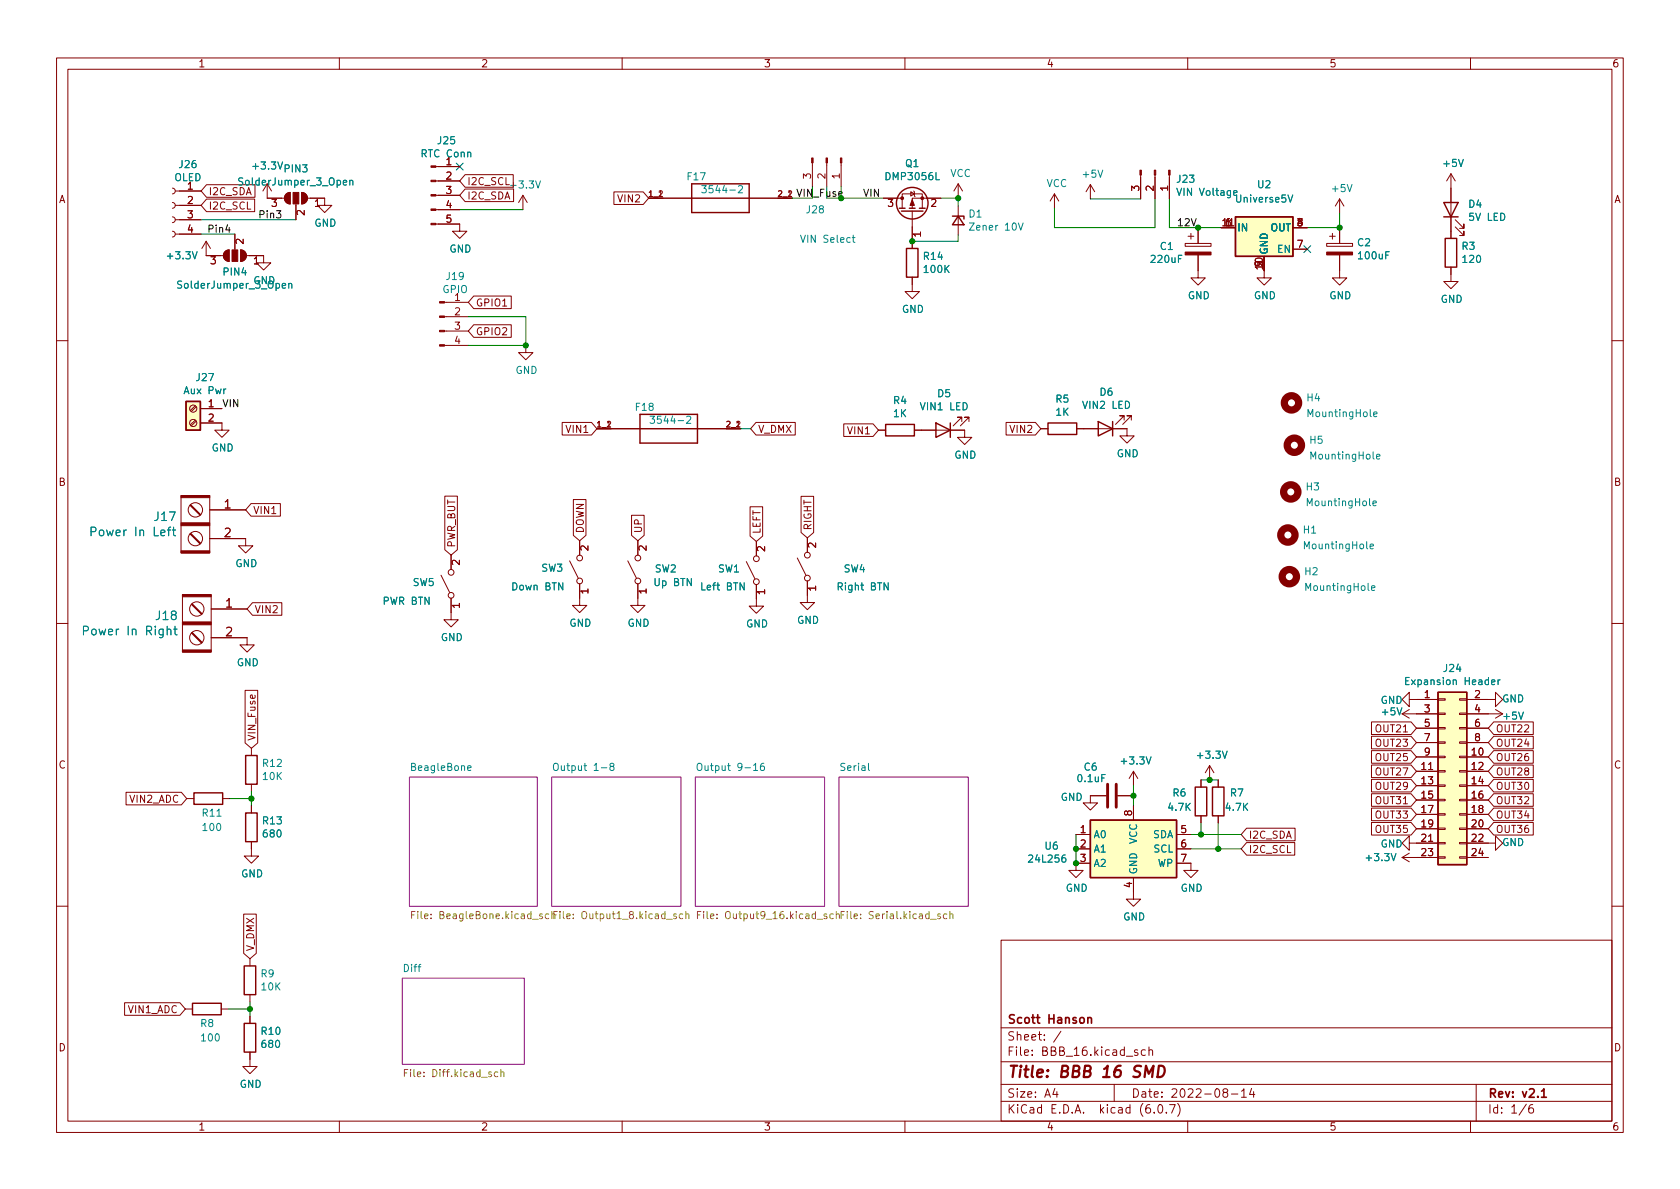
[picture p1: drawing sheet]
<svg xmlns="http://www.w3.org/2000/svg" width="297mm" height="210mm" viewBox="0 0 297 210" stroke-linecap="round" stroke-linejoin="round" font-family="sans-serif">
<g fill="none" stroke="#840000" stroke-width=".18">
<path d="M10 10.2h277v190.1h-277zM12 12.2h273v186.1h-273zM60 10.2v2M110 10.2v2M160 10.2v2M210 10.2v2M260 10.2v2M30.5 38.3l.3 .2 .2 .4-.2 .3-.3 .2M30.5 35.8l.3 .2 .2 .3-.2 .4-.3 .1M30.5 33.3l.3 .1 .2 .4-.2 .3-.3 .2M31 38.9h4.6M31 36.3h4.6"/>
<path d="M31 33.8h4.6M36.5 35.2h8.5v2.2h-8.5l-.9-1.1zM36.5 32.7h8.6v2.2h-8.6l-.9-1.1zM47.2 32.5v2.5h3.1M47.2 32.5l-.7 1.3M47.2 32.5l.8 1.3M50.6 34.3l.7-.3v2.1a1.02 1.02 0 0 1-.9-.7 1.02 1.02 0 0 1 .2-1.1zM52.3 36.1v2.8M53.3 34a1.02 1.02 0 0 1 1.1 1 1.02 1.02 0 0 1-1.1 1.1zM54.4 35h3v1.3h1.3l-1.3 1.3-1.3-1.3h1.3M77.1 39.6h4.2v1.3h1.2l-1.2 1.3-1.3-1.3h1.3M77.1 37.1h4.2"/>
<path d="M77.1 34.5h4.2M77.1 32h4.2M77.1 29.5h4.2M82.2 30.9h8.5v2.2h-8.5l-.9-1.1zM82.2 33.4h8.6v2.2h-8.6l-.9-1.1zM92.5 34.5l-.8 1.3M92.5 34.5v2.6M92.5 34.5l.7 1.3M108.5 33.9h5.2l1 1.1-1 1.2h-5.2zM114.7 35h2.5M137.5 35h2.6M143.6 28.8v4.2"/>
<path d="M146.2 28.8v4.2M148.7 28.8v4.2M156.2 35h3.3M159.5 36.8v-2.5h3.6v2.5M161 33.9l.7 .4-.7 .4zM161.3 37.3v6.6M161.5 33.8l.2 .1v.8l.1 .1M166.4 35h-5.1v1.8M169.4 32.5v2.5M169.4 36.4v5.1M169.4 32.5l-.7 1.3M169.4 32.5l.8 1.3"/>
<path d="M186.4 34.3l-.7 1.3M186.4 34.3v2.5M186.4 34.3l.8 1.3M192.8 32.6l-.8 1.3M192.8 32.6v2.6M192.8 32.6l.7 1.3M201.7 31v4.2M204.2 31v4.2M206.8 31v4.2M236.9 35.2v2.5M236.9 35.2l-.8 1.2M236.9 35.2l.7 1.2"/>
<path d="M256.5 30.7l-.7 1.3M256.5 30.7v11.5M256.5 30.7l.8 1.3M257.3 38.9l1.5 1.5v-.8v.8h-.7M30.5 40.9l.3 .1 .2 .4-.2 .4-.3 .1M31 41.4h4.6M36.4 42.7v2.5h3.1M36.4 42.7l-.7 1.2M36.4 42.7l.8 1.2M40.5 44.2a1.02 1.02 0 0 0-1 1 1.02 1.02 0 0 0 1 1M40.5 44.2v2M41.5 41.4v2.8"/>
<path d="M42.5 44.2a1.02 1.02 0 0 1 1.1 1 1.02 1.02 0 0 1-1.1 1zM43.6 45.2h3v1.3h1.3l-1.3 1.2-1.3-1.2h1.3M78.6 58.5h4.2M78.6 56h4.2M78.6 53.5h4.2M83.8 57.4h6.6v2.3h-6.6l-1-1.2zM83.8 52.3h6.6v2.3h-6.6l-1-1.1zM161.3 49v2.6h1.3l-1.3 1.2-1.3-1.2h1.3M209.5 43h4.6v.6h-4.6zM210.1 41.8h1M210.6 41.3v1M211.8 45.1v4h1.3l-1.3 1.3-1.2-1.3h1.2"/>
<path d="M211.8 40.3v2.7M215.9 40.3h2.5M223.5 47.9v1.2h1.3l-1.3 1.3-1.3-1.3h1.3M228.6 40.3h2.5M228.6 44.1h2.5M234.6 43h4.5v.6h-4.5zM235.1 41.8h1M235.6 41.3v1M236.9 45.1v4h1.2l-1.2 1.3-1.3-1.3h1.3M236.9 40.3v2.7M256.5 47.2v2.6h1.3l-1.3 1.2-1.2-1.2h1.2M257.3 40.1l1.5 1.6v-.8v.8h-.7"/>
<path d="M10 60.2h2M34.5 74.3l-.8 .8M34.5 71.7l-.8 .9M34.7 74.5l-.9 .8M34.7 71.9l-.9 .9M35.4 74.8h3.8v1.3h1.3l-1.3 1.2-1.2-1.2h1.2M35.4 72.3h3.8M78.6 61.1h4.2M93 61.1v1.3h1.2l-1.2 1.2-1.3-1.2h1.3M99.4 74.7h5.2l.9 1.1-.9 1.1h-5.2zM105.5 75.8h2.6M128.4 75.8h2.5"/>
<path d="M133.7 74.7h6.9v2.2h-6.9l-1-1.1zM149.2 75h5.2l.9 1.1-.9 1.1h-5.2zM155.3 76.1h1.3M161.7 76.1h8.9v1.2h1.2l-1.2 1.3-1.3-1.3h1.3M170.1 74.5v-.7h-.8h.8l-1.6 1.5M171.3 74.5v-.7h-.7h.7l-1.5 1.5M177.9 74.7h5.2l.9 1.1-.9 1.1h-5.2zM184 75.8h1.3M190.4 75.8h8.9v1.3h1.2l-1.2 1.3-1.3-1.3h1.3M198.8 74.3v-.8h-.8h.8l-1.6 1.6M200 74.3v-.8h-.7h.7l-1.5 1.6M285 60.2h2"/>
<path d="M32 87.6h5.1v10.2h-5.1zM37.1 95.2h6.3v1.3h1.3l-1.3 1.3-1.2-1.3h1.2M37.1 90.2h6.3M44.4 89.1h5.2v2.2h-5.2l-1-1.1zM78.6 87.7h2.3v9.5l-1.1 1-1.2-1zM79.8 98.2v2.5M100.7 99.2l1.5 3M101.4 88.3h2.2v6.4l-1.1 .9-1.1-.9zM102.5 95.6v2.6M111 99.2l1.5 3M111.7 91.1h2.2v3.6l-1.1 .9-1.1-.9zM112.8 95.6v2.6"/>
<path d="M132 99.3l1.5 3.1M132.6 89.6h2.2v5.2l-1.1 1-1.1-1zM133.7 95.8v2.5M141 98.7l1.5 3M141.6 87.8h2.3v6.4l-1.2 .9-1.1-.9zM142.7 95.1v2.6M10 110.2h2M32.3 105.2h5v10.1h-5zM37.3 112.8h6.4v1.2h1.3l-1.3 1.3-1.3-1.3h1.3M37.3 107.7h6.4M44.6 106.6h5.2v2.2h-5.2l-.9-1.1zM78 101.7l1.5 3.1"/>
<path d="M79.8 105.8v3.8h1.2l-1.2 1.3-1.3-1.3h1.3M102.5 103.2v3.9h1.3l-1.3 1.2-1.3-1.2h1.3M112.8 103.2v3.9h1.2l-1.2 1.2-1.3-1.2h1.3M133.7 103.4v3.8h1.3l-1.3 1.3-1.2-1.3h1.2M142.7 102.7v3.8h1.3l-1.3 1.3-1.2-1.3h1.2M285 110.2h2M43.3 122.1h2.3v9.3l-1.2 .9-1.1-.9zM44.4 132.3v1.3M44.4 138.7v1.2M200.4 136.4l-.8 1.3M200.4 136.4v2.5M200.4 136.4l.8 1.3"/>
<path d="M212.3 137.9v1.3M213.9 135.4l-.8 1.2M213.9 135.4v2.5M213.9 135.4l.7 1.2M215.4 137.9v1.3M242.5 137.8h7l.9 1.1-.9 1.1h-7zM242.5 127.7h7l.9 1.1-.9 1.1h-7zM242.5 130.2h7l.9 1.1-.9 1.1h-7zM242.5 132.7h7l.9 1.2-.9 1.1h-7zM242.5 135.3h7l.9 1.1-.9 1.1h-7zM247.9 126.2h6.4M247.9 126.2l1.3 .8"/>
<path d="M249.2 123.7v-1.3l-1.3 1.3 1.3 1.3v-1.3h5.1M249.2 125.5l-1.3 .7M250.4 133.9h3.9M250.4 136.4h3.9M250.4 138.9h3.9M250.4 128.8h3.9M250.4 131.3h3.9M254.3 138.8h1.2v.3h-1.2zM254.3 136.3h1.2v.2h-1.2zM254.3 133.7h1.2v.3h-1.2zM254.3 131.2h1.2v.2h-1.2zM254.3 128.6h1.2v.3h-1.2z"/>
<path d="M254.3 126.1h1.2v.3h-1.2zM254.3 123.6h1.2v.2h-1.2zM258.1 138.8h1.2v.3h-1.2zM258.1 136.3h1.2v.2h-1.2zM258.1 133.7h1.2v.3h-1.2zM258.1 131.2h1.2v.2h-1.2zM258.1 128.6h1.2v.3h-1.2zM258.1 126.1h1.2v.3h-1.2zM258.1 123.6h1.2v.2h-1.2zM259.3 123.7h5.1v-1.3l1.3 1.3-1.3 1.3v-1.3M259.3 126.2h6.4M259.3 133.9h3.8"/>
<path d="M259.3 136.4h3.8M259.3 138.9h3.8M259.3 128.8h3.8M259.3 131.3h3.8M264.1 137.8h7v2.2h-7l-1-1.1zM264.1 132.7h7v2.3h-7l-1-1.1zM264.1 135.3h7v2.2h-7l-1-1.1zM264.1 130.2h7v2.2h-7l-1-1.1zM264.1 127.7h7v2.2h-7l-1-1.1zM264.4 125.5l1.3 .7M265.7 126.2l-1.3 .8M22.3 140.1h9.8l.9 1.1-.9 1.1h-9.8z"/>
<path d="M33 141.2h1.3M39.4 141.2h1.2M44.4 148.8v2.6h1.3l-1.3 1.2-1.2-1.2h1.2M44.4 142.5v1.3M190.2 147.6h2.6M190.2 150.1h2.6M192.8 152.6h-2.6v1.3h1.3l-1.3 1.3-1.2-1.3h1.2M195.6 140.7h-2.8v1.3h1.3l-1.3 1.3-1.3-1.3h1.3M197.6 140.7h2.8M200.4 155.2v3.8h1.3l-1.3 1.3-1.3-1.3h1.3M200.4 142.5v2.5M208 152.6h2.6v1.3h1.2l-1.2 1.3-1.3-1.3h1.3"/>
<path d="M208 147.6h2.6M208 150.1h2.6M212.3 144.3v1.2M215.4 144.3v1.2M220.4 146.5h8.6v2.2h-8.6l-.9-1.1zM220.4 149h8.5v2.2h-8.5l-.9-1.1zM242.5 140.4h7l.9 1.1-.9 1.1h-7zM242.5 142.9h7l.9 1.1-.9 1.1h-7zM242.5 145.4h7l.9 1.2-.9 1.1h-7zM247.9 151.6h6.4M247.9 151.6l1.3 .8M249.2 149.1v-1.3l-1.3 1.3 1.3 1.3v-1.3h5.1"/>
<path d="M249.2 150.9l-1.3 .7M250.4 141.5h3.9M250.4 144h3.9M250.4 146.6h3.9M254.3 151.5h1.2v.3h-1.2zM254.3 149h1.2v.2h-1.2zM254.3 146.4h1.2v.3h-1.2zM254.3 143.9h1.2v.2h-1.2zM254.3 141.3h1.2v.3h-1.2zM258.1 151.5h1.2v.3h-1.2zM258.1 149h1.2v.2h-1.2zM258.1 146.4h1.2v.3h-1.2z"/>
<path d="M258.1 143.9h1.2v.2h-1.2zM258.1 141.3h1.2v.3h-1.2zM259.3 149.1h5.1v-1.3l1.3 1.3-1.3 1.3v-1.3M259.3 141.5h3.8M259.3 144h3.8M259.3 146.6h3.8M259.3 151.6h3.8M264.1 140.4h7v2.2h-7l-1-1.1zM264.1 142.9h7v2.2h-7l-1-1.1zM264.1 145.4h7v2.3h-7l-1-1.1zM10 160.2h2M22 177.3h9.8l1 1.1-1 1.1h-9.8z"/>
<path d="M32.8 178.4h1.2M39.1 178.4h1.3M43.1 161.6h2.2v7l-1.1 .9-1.1-.9zM44.2 169.5v1.3M44.2 175.9v1.3M44.2 179.7v1.3M177 166.3h108v32h-108zM285 160.2h2M44.2 186v2.6h1.3l-1.3 1.3-1.3-1.3h1.3M60 198.3v2M110 198.3v2M160 198.3v2"/>
<path d="M177 194.8h108M177 191.8h108M177 187.8h108M177 181.8h108M186.5 192.5l-.4 1h1M186.9 193v1M187.6 182.4l-1.3 1.9M197 191.8v3M201.1 185.7l-.3-.1-.2 .2v.3l.5 .1v.4h-.5M202.5 185.7l-.4-.1-.3 .3v.4l.1 .3h.6M203.1 185.8l.3-.2 .3 .1 .1 .9M203.1 185.1v1.5"/>
<path d="M204.1 196.7v.1M204.9 195.4l.2-.1a.81 .81 0 0 1 .6 .7 .81 .81 0 0 1-.3 .8h-.2a.81 .81 0 0 1-.6-.6 .81 .81 0 0 1 .3-.8zM206.2 196.7v.1M206.8 195.3h1l-.7 1.5M208.2 195.1a1.72 1.72 0 0 1 0 2.3M210 198.3v2M216.5 193.2l-.3-.3 .1-.2 .2-.2 .4 .1 .2 .2-.1 .2-.6 .2-.2 .3 .1 .4 .2 .1h.4l.2-.3-.1-.4-.2-.1M217.7 193.5h1.2M219.5 193l.4-.5v1.5M219.5 194h.9M221.3 192.5l-.4 1h1M221.6 193v1"/>
<path d="M260 198.3v2M261 191.8v6.5M269.9 195.3l-1.3 1.9M271 195.3a.6 .6 0 0 0-.7 .7v.5l.1 .3h.5l.2-.1 .1-.5-.2-.2-.4-.1-.3 .3"/>
<circle cx="34.2" cy="72.3" r=".63"/>
<circle cx="34.2" cy="74.8" r=".63"/>
<circle cx="34.5" cy="90.2" r="1.27"/>
<circle cx="34.5" cy="95.2" r="1.27"/>
<circle cx="102.5" cy="98.7" r=".51"/>
<circle cx="112.8" cy="98.7" r=".51"/>
<circle cx="133.7" cy="98.8" r=".51"/>
<circle cx="142.7" cy="98.2" r=".51"/>
<circle cx="34.8" cy="112.8" r="1.27"/>
<circle cx="34.8" cy="107.7" r="1.27"/>
<circle cx="79.8" cy="101.2" r=".51"/>
<circle cx="79.8" cy="105.3" r=".51"/>
<circle cx="102.5" cy="102.7" r=".51"/>
<circle cx="112.8" cy="102.7" r=".51"/>
<circle cx="133.7" cy="102.9" r=".51"/>
<circle cx="142.7" cy="102.2" r=".51"/>
</g>
<path d="M192.3 179.9v1M192.3 180.1l.3-.2 .3 .1 .1 .9M272.6 193l.4-.5v1.5M272.6 194h.8" fill="none" stroke="#840000" stroke-width=".3"/>
<path d="M202.4 190.5l.2-2 .5 1.4 .9-1.4-.3 2M204.9 188.5h.5a1.08 1.08 0 0 1 .5 1 1.08 1.08 0 0 1-.8 1h-.4z" fill="none" stroke="#840000" stroke-width=".4"/>
<g fill="#fff" stroke="#fff" stroke-width=".18">
<path d="M71.1 173h21.6v15.2h-21.6z"/>
<path d="M97.5 137.4h22.9v22.9h-22.9z"/>
<path d="M72.4 137.4h22.6v22.9h-22.6z"/>
<path d="M122.9 137.4h22.9v22.9h-22.9z"/>
<path d="M148.3 137.4h22.9v22.9h-22.9z"/>
</g>
<path d="M72.4 137.4h22.6v22.9h-22.6zM97.5 137.4h22.9v22.9h-22.9zM122.9 137.4h22.9v22.9h-22.9zM148.3 137.4h22.9v22.9h-22.9zM71.1 173h21.6v15.2h-21.6z" fill="none" stroke="#840084" stroke-width=".18"/>
<g fill="none" stroke="#848400" stroke-width=".18">
<path d="M72.8 161.8h.4M73.4 161.2h-.6v1.2M97 161.7l-.3-.1-.3 .2 .1 .6h.5M97.6 161.7l.1-.1 .4 .1v.7M97.6 161.2v1.2M97.9 161.8h.4M98.5 161.2h-.6v1.2M120.7 161.7l-.3-.1-.3 .2 .1 .6h.5M121.3 161.7l.1-.1 .3 .1 .1 .7M121.3 161.2v1.2M123.3 161.8h.4M123.9 161.2h-.6v1.2"/>
<path d="M147.3 161.7l-.3-.1-.3 .2 .1 .6h.5M147.9 161.7l.2-.1 .3 .1v.7M147.9 161.2v1.2M148.7 161.8h.4M149.3 161.2h-.6v1.2M167.4 161.7l-.4-.1-.2 .2 .1 .6h.5M167.9 161.7l.2-.1 .3 .1 .1 .7M167.9 161.2v1.2M71.5 189.7h.4M72.1 189.1h-.6v1.3M88 189.6l-.4-.1-.2 .3 .1 .5h.5M88.6 189.7l.1-.2 .3 .1 .1 .8"/>
<path d="M88.6 189.1v1.3"/>
</g>
<g fill="none" stroke="#008484" stroke-width=".18">
<path d="M61.8 32l.2-.1h.3l.1 .8M61.8 31.9v.8M124.1 32.8h.8l-.5 .5 .4 .1v.6l-.2 .1-.5-.1M130.6 32.9l.4-.1 .3 .4-.8 .9h.8M180.1 39.4l.4 1.3 .4-1.3M218.1 34.1l.6-.1v-.2l-.4-.1-.2 .2 .1 .6h.5M227.7 34.5l.4 1.2 .5-1.2M51.1 50.2l.1-.1 .3 .1 .1 .8M51.1 50.1v.9M150.7 42h.5M150.9 41.6v1.1l.3 .2M39.9 68.8l-.3 .2"/>
<path d="M114.9 73.6h.8l-.4 .5 .4 .1v.5l-.2 .2-.6-.2M121.4 73.7l.5-.1 .2 .4-.7 .9h.7M242.9 73.3l.6-.2-.1-.2-.3-.1-.2 .2v.6h.5M16.1 94l.7-.1 .2-.2-.1-.3-.2-.2h-.6v1.5M29.6 93.7h.6M30.2 93.2l-.4 .2v1.3M30.5 93.7h.6M30.7 93.2v1.3l.4 .2M242.2 96.6l.6-.1v-.2l-.4-.1-.2 .2 .1 .6h.5M242.8 89l.6-.1-.1-.3h-.4l-.1 .2v.6h.5M243.4 80.8l.6-.2-.1-.2-.3-.1-.2 .2v.6h.5M14.8 111.5h.7l.1-.3v-.3l-.3-.2h-.5v1.6"/>
<path d="M29.6 111.4l.2-.2 .3 .1 .1 1M30.7 111.2h.6M30.9 110.7v1.3l.4 .3M157 103.1v1.2l-.7-1.2v1.2M242.5 104l.6-.1-.1-.3h-.3l-.2 .2 .1 .6h.4M249.1 119.8h-.6v1.3h.6M82.7 135.8l.6-.1-.1-.2-.3-.1-.2 .2 .1 .6h.4M98 135h.2a.43 .43 0 0 1 .5 .4v.4a.42 .42 0 0 1-.4 .5 .42 .42 0 0 1-.4-.5v-.4zM108.1 135.5l-.3-.2 .1-.2 .2-.1h.3l.2 .2-.1 .2-.5 .2-.2 .2v.2l.3 .2h.2l.3-.2v-.2l-.3-.3M123.4 135h.2a.43 .43 0 0 1 .5 .4v.4a.42 .42 0 0 1-.4 .5 .42 .42 0 0 1-.4-.5v-.4zM135.1 135h-.4a.85 .85 0 0 0 0 1.2l.4-.1 .1-.4-.3-.2h-.2l-.3 .2M248.5 120.4h.5"/>
<path d="M263.7 120.6l.6-.1v-.2l-.4-.1-.2 .2 .1 .6h.5M264.9 120.2v.9M265.2 120.2l-.3 .3"/>
</g>
<g fill="#840000" stroke="#840000" stroke-width=".18">
<path d="M234.6 44.6h4.5v.5h-4.5z"/>
<path d="M209.5 44.6h4.6v.5h-4.6z"/>
<path d="M201.5 30.1h.3v.9h-.3z"/>
<path d="M204.1 30.1h.2v.9h-.2z"/>
<path d="M206.6 30.1h.3v.9h-.3z"/>
<path d="M77.7 61h.9v.2h-.9z"/>
<path d="M77.7 58.4h.9v.3h-.9z"/>
<path d="M77.7 55.9h.9v.2h-.9z"/>
<path d="M77.7 53.3h.9v.3h-.9z"/>
<path d="M32.3 114.9h5v.4h-5z"/>
<path d="M32.3 110h5v.5h-5z"/>
<path d="M32.3 105.2h5v.3h-5z"/>
<path d="M33.8 111.9l.2-.1 1.8 1.8-.2 .1z"/>
<path d="M33.8 106.9l.2-.1 1.8 1.8-.2 .1z"/>
<path d="M32 97.4h5.1v.4h-5.1z"/>
<path d="M32 92.5h5.1v.5h-5.1z"/>
<path d="M32 87.6h5.1v.4h-5.1z"/>
<path d="M33.6 94.4l.1-.1 1.8 1.8-.1 .1z"/>
<path d="M33.6 89.4l.1-.2 1.8 1.8-.1 .1z"/>
<path d="M42.5 44.2a1.02 1.02 0 0 1 1.1 1 1.02 1.02 0 0 1-1.1 1z"/>
<path d="M41 44.2h1v2h-1z"/>
<path d="M39.8 44.5l.7-.3v2a1.02 1.02 0 0 1-.9-.6 1.02 1.02 0 0 1 .2-1.1z"/>
<path d="M76.2 39.5h.9v.2h-.9z"/>
<path d="M76.2 37h.9v.2h-.9z"/>
<path d="M76.2 34.4h.9v.3h-.9z"/>
<path d="M76.2 31.9h.9v.2h-.9z"/>
<path d="M76.2 29.3h.9v.3h-.9z"/>
<path d="M53.3 34a1.02 1.02 0 0 1 1.1 1 1.02 1.02 0 0 1-1.1 1.1z"/>
<path d="M51.8 34h1v2.1h-1z"/>
<path d="M50.6 34.3l.7-.3v2.1a1.02 1.02 0 0 1-.9-.7 1.02 1.02 0 0 1 .2-1.1z"/>
<path d="M143.5 27.9h.3v.9h-.3z"/>
<path d="M146 27.9h.3v.9h-.3z"/>
<path d="M148.6 27.9h.2v.9h-.2z"/>
<path d="M161.3 35.3l.4 1h-.8z"/>
<circle cx="163.1" cy="35" r=".25"/>
<circle cx="159.5" cy="35" r=".25"/>
</g>
<g fill="none" stroke="#840000" stroke-width=".25">
<path d="M114.7 35h25.4M122.3 32.5h10.2v5.1h-10.2zM159 36.8h1M159.4 37.3h3.8M160.8 36.8h1M162.6 36.8h1M168.4 38.2h2v.5M169.4 38.2l1 1.5h-2zM218.4 38.3h10.2v7h-10.2zM255.3 35.8h2.5l-1.3 2.5zM255.3 38.3h2.5M160.3 43.9h2v5.1h-2z"/>
<path d="M255.5 42.2h2.1v5h-2.1zM32.9 71h2.5v5.1h-2.5zM105.5 75.8h25.4M113.2 73.3h10.1v5.1h-10.1zM156.6 75.1h5.1v2h-5.1zM165.5 74.8l2.5 1.3-2.5 1.2zM168 74.8v2.5M185.3 74.8h5.1v2h-5.1zM194.2 74.5l2.5 1.3-2.5 1.3zM196.7 74.5v2.6M43.4 133.6h2.1v5.1h-2.1zM211.3 139.2h2.1v5.1h-2.1z"/>
<path d="M214.4 139.2h2v5.1h-2zM254.3 122.4h5v30.5h-5zM34.3 140.2h5.1v2h-5.1zM43.4 143.8h2.1v5h-2.1zM192.8 145h15.2v10.2h-15.2zM34 177.4h5.1v2h-5.1zM43.2 170.8h2v5.1h-2zM43.2 181h2v5h-2z"/>
<circle cx="161.3" cy="35.9" r="2.79"/>
</g>
<g fill="none" stroke="#840000" stroke-width="1.3">
<circle cx="228.3" cy="71.2" r="1.27"/>
<circle cx="228.9" cy="78.7" r="1.27"/>
<circle cx="227.7" cy="94.6" r="1.27"/>
<circle cx="228.2" cy="87" r="1.27"/>
<circle cx="228" cy="102" r="1.27"/>
</g>
<g fill="#ffffc2" stroke="#ffffc2" stroke-width=".18">
<path d="M218.4 38.3h10.2v7h-10.2z"/>
<path d="M192.8 145h15.2v10.2h-15.2z"/>
<path d="M254.3 122.4h5v30.5h-5z"/>
<path d="M32.9 71h2.5v5.1h-2.5z"/>
</g>
<path d="M195.8 138.7v4M197.4 138.7v4" fill="none" stroke="#840000" stroke-width=".51"/>
<path d="M40.2 39.7l-.3 1h.8" fill="none" stroke="#000" stroke-width=".18"/>
<g fill="none" stroke="#008400" stroke-width=".18">
<path d="M35.6 38.9h16.7M81.3 37.1h11.2M140.1 35h3.5M148.7 35h7.5M166.4 35h3v1.4M192.8 35.2h8.9M204.2 35.2v5.1h-17.8v-3.5M206.8 35.2v5.1h9.1M236.9 37.7v2.6h-5.8M35.6 41.4h5.9M82.8 56h10.2v5.1h-10.2M169.4 41.5v1.2h-8.1"/>
<path d="M130.9 75.8h1.8M44.4 139.9v2.6M200.4 138.9v3.6M212.3 137.9h3.1M40.6 141.2h3.8M190.2 147.6v5M210.6 147.6h8.9M210.6 150.1h8.9M212.3 145.5v2.1M215.4 145.5v4.6M40.4 178.4h3.8M44.2 177.2v2.5"/>
</g>
<path d="M80.7 28.8l1.2 1.3M81.9 28.8l-1.2 1.3M230.5 43.5l1.2 1.2M231.7 43.5l-1.2 1.2" fill="none" stroke="#000084" stroke-width=".18"/>
<g fill="#008400" stroke="#008400" stroke-width=".18">
<circle cx="211.8" cy="40.3" r=".46"/>
<circle cx="236.9" cy="40.3" r=".46"/>
<circle cx="148.7" cy="35" r=".46"/>
<circle cx="93" cy="61.1" r=".46"/>
<circle cx="190.2" cy="150.1" r=".46"/>
<circle cx="190.2" cy="152.6" r=".46"/>
<circle cx="44.2" cy="178.4" r=".46"/>
<circle cx="213.9" cy="137.9" r=".46"/>
<circle cx="212.3" cy="147.6" r=".46"/>
<circle cx="215.4" cy="150.1" r=".46"/>
<circle cx="200.4" cy="140.7" r=".46"/>
<circle cx="44.4" cy="141.2" r=".46"/>
<circle cx="169.4" cy="35" r=".46"/>
<circle cx="161.3" cy="42.7" r=".46"/>
</g>
<text font-size="2.8" fill="#840000" x="178" y="190.6">Title: BBB 16 SMD</text>
<g font-size="2.1" fill="#840000">
<text x="39.7" y="89.9">1</text>
<text x="39.7" y="95">2</text>
<text x="39.9" y="107.4">1</text>
<text x="39.9" y="112.5">2</text>
<text x="178" y="184">Sheet: /</text>
<text x="178" y="181">Scott Hanson</text>
<text x="178" y="186.7">File: BBB_16.kicad_sch</text>
<text x="178" y="196.9">KiCad E.D.A. kicad (6.0.7)</text>
<text x="178" y="194.1">Size: A4</text>
<text x="200" y="194.1">Date: 2022-08-14</text>
<text x="263" y="194.1">Rev: v2.1</text>
<text x="263" y="196.9">Id: 1/6</text>
</g>
<g font-size="2.1" fill="#008484">
<text x="16.8" y="94.8">Power In Left</text>
<text x="27.4" y="92.1">J17</text>
<text x="15.5" y="112.3">Power In Right</text>
<text x="27.6" y="109.6">J18</text>
</g>
<g font-size="1.8" fill="#840000">
<text x="35" y="11.9">1</text>
<text x="85" y="11.9">2</text>
<text x="135" y="11.9">3</text>
<text x="185" y="11.9">4</text>
<text x="235" y="11.9">5</text>
<text x="285" y="11.9">6</text>
<text x="78.9" y="29.2">1</text>
<text x="10.3" y="35.9">A</text>
<text x="33.2" y="33.5">1</text>
<text x="36.8" y="34.5">I2C_SDA</text>
<text x="78.9" y="31.7">2</text>
<text x="78.9" y="34.3">3</text>
<text x="82.5" y="32.7">I2C_SCL</text>
<text x="82.5" y="35.3">I2C_SDA</text>
<text x="109.5" y="35.8">VIN2</text>
<text x="143.4" y="31.6" transform="rotate(-90 143.4 31.6)">3</text>
<text x="145.9" y="31.6" transform="rotate(-90 145.9 31.6)">2</text>
<text x="148.5" y="31.6" transform="rotate(-90 148.5 31.6)">1</text>
<text x="201.4" y="33.8" transform="rotate(-90 201.4 33.8)">3</text>
<text x="204" y="33.8" transform="rotate(-90 204 33.8)">2</text>
<text x="206.5" y="33.8" transform="rotate(-90 206.5 33.8)">1</text>
<text x="285.3" y="35.9">A</text>
<text x="33.2" y="36.1">2</text>
<text x="33.2" y="38.6">3</text>
<text x="33.2" y="41.1">4</text>
<text x="36.8" y="37">I2C_SCL</text>
<text x="48" y="36.6">3</text>
<text x="53.8" y="38.1" transform="rotate(-90 53.8 38.1)">2</text>
<text x="55.6" y="36.6">1</text>
<text x="78.9" y="36.8">4</text>
<text x="78.9" y="39.4">5</text>
<text x="157" y="36.6">3</text>
<text x="162.8" y="41.9" transform="rotate(-90 162.8 41.9)">1</text>
<text x="164.6" y="36.6">2</text>
<text x="216.7" y="40">6</text>
<text x="216.7" y="40">1</text>
<text x="229.4" y="40">8</text>
<text x="37.2" y="46.7">3</text>
<text x="43.1" y="43.2" transform="rotate(-90 43.1 43.2)">2</text>
<text x="44.8" y="46.7">1</text>
<text x="223.3" y="47.6" transform="rotate(-90 223.3 47.6)">10</text>
<text x="223.3" y="47.1" transform="rotate(-90 223.3 47.1)">2</text>
<text x="229.4" y="43.8">7</text>
<text x="80.4" y="53.2">1</text>
<text x="80.4" y="55.7">2</text>
<text x="80.4" y="58.3">3</text>
<text x="84.1" y="59.3">GPIO2</text>
<text x="84.1" y="54.2">GPIO1</text>
<text x="80.4" y="60.8">4</text>
<text x="36.8" y="72">1</text>
<text x="36.8" y="74.5">2</text>
<text x="100.3" y="76.5">VIN1</text>
<text x="134" y="76.5">V_DMX</text>
<text x="150.1" y="76.8">VIN1</text>
<text x="178.8" y="76.5">VIN2</text>
<text x="10.3" y="85.9">B</text>
<text x="285.3" y="85.9">B</text>
<text x="44.7" y="90.9">VIN1</text>
<text x="103.2" y="94.4" transform="rotate(-90 103.2 94.4)">DOWN</text>
<text x="113.5" y="94.4" transform="rotate(-90 113.5 94.4)">UP</text>
<text x="134.5" y="94.5" transform="rotate(-90 134.5 94.5)">LEFT</text>
<text x="143.5" y="93.8" transform="rotate(-90 143.5 93.8)">RIGHT</text>
<text x="80.5" y="96.9" transform="rotate(-90 80.5 96.9)">PWR_BUT</text>
<text x="81.3" y="99.9" transform="rotate(-90 81.3 99.9)">2</text>
<text x="104" y="97.4" transform="rotate(-90 104 97.4)">2</text>
<text x="114.3" y="97.4" transform="rotate(-90 114.3 97.4)">2</text>
<text x="135.3" y="97.5" transform="rotate(-90 135.3 97.5)">2</text>
<text x="144.3" y="96.9" transform="rotate(-90 144.3 96.9)">2</text>
<text x="81.3" y="107.5" transform="rotate(-90 81.3 107.5)">1</text>
<text x="104" y="105" transform="rotate(-90 104 105)">1</text>
<text x="114.3" y="105" transform="rotate(-90 114.3 105)">1</text>
<text x="135.3" y="105.1" transform="rotate(-90 135.3 105.1)">1</text>
<text x="144.3" y="104.5" transform="rotate(-90 144.3 104.5)">1</text>
<text x="45" y="108.4">VIN2</text>
<text x="251.9" y="123.4">1</text>
<text x="251.9" y="126">3</text>
<text x="260.7" y="123.4">2</text>
<text x="260.7" y="126">4</text>
<text x="45.2" y="131.1" transform="rotate(-90 45.2 131.1)">VIN_Fuse</text>
<text x="243.5" y="129.5">OUT21</text>
<text x="251.9" y="128.5">5</text>
<text x="251.9" y="131.1">7</text>
<text x="260.7" y="128.5">6</text>
<text x="260.7" y="131.1">8</text>
<text x="264.4" y="129.5">OUT22</text>
<text x="10.3" y="135.9">C</text>
<text x="243.5" y="132">OUT23</text>
<text x="243.5" y="134.6">OUT25</text>
<text x="243.5" y="137.1">OUT27</text>
<text x="251.4" y="136.1">11</text>
<text x="251.9" y="133.6">9</text>
<text x="260.3" y="133.6">10</text>
<text x="260.3" y="136.1">12</text>
<text x="264.4" y="134.6">OUT26</text>
<text x="264.4" y="137.1">OUT28</text>
<text x="264.4" y="132">OUT24</text>
<text x="285.3" y="135.9">C</text>
<text x="23" y="141.9">VIN2_ADC</text>
<text x="243.5" y="142.2">OUT31</text>
<text x="243.5" y="139.7">OUT29</text>
<text x="251.4" y="138.7">13</text>
<text x="251.4" y="141.2">15</text>
<text x="251.4" y="143.8">17</text>
<text x="260.3" y="138.7">14</text>
<text x="260.3" y="141.2">16</text>
<text x="260.3" y="143.8">18</text>
<text x="264.4" y="139.7">OUT30</text>
<text x="264.4" y="142.2">OUT32</text>
<text x="191" y="147.3">1</text>
<text x="191" y="149.9">2</text>
<text x="200.2" y="144.3" transform="rotate(-90 200.2 144.3)">8</text>
<text x="208.8" y="147.3">5</text>
<text x="208.8" y="149.9">6</text>
<text x="220.7" y="148.3">I2C_SDA</text>
<text x="243.5" y="144.7">OUT33</text>
<text x="243.5" y="147.3">OUT35</text>
<text x="251.4" y="146.3">19</text>
<text x="251.4" y="148.8">21</text>
<text x="260.3" y="146.3">20</text>
<text x="260.3" y="148.8">22</text>
<text x="264.4" y="144.7">OUT34</text>
<text x="264.4" y="147.3">OUT36</text>
<text x="191" y="152.4">3</text>
<text x="208.8" y="152.4">7</text>
<text x="220.7" y="150.8">I2C_SCL</text>
<text x="251.4" y="151.4">23</text>
<text x="260.3" y="151.4">24</text>
<text x="200.2" y="157" transform="rotate(-90 200.2 157)">4</text>
<text x="44.9" y="168.3" transform="rotate(-90 44.9 168.3)">V_DMX</text>
<text x="22.7" y="179.2">VIN1_ADC</text>
<text x="10.3" y="185.9">D</text>
<text x="285.3" y="185.9">D</text>
<text x="35" y="199.9">1</text>
<text x="85" y="199.9">2</text>
<text x="135" y="199.9">3</text>
<text x="185" y="199.9">4</text>
<text x="235" y="199.9">5</text>
<text x="285" y="199.9">6</text>
</g>
<g font-size="1.8" fill="#008484">
<text x="31.7" y="29.7">J26</text>
<text x="44.9" y="30">+3.3V</text>
<text x="74.6" y="27.8">RTC Conn</text>
<text x="77.5" y="25.5">J25</text>
<text x="160.1" y="29.5">Q1</text>
<text x="255.3" y="29.5">+5V</text>
<text x="30.8" y="32">OLED</text>
<text x="42.6" y="32.8">SolderJumper_3_Open</text>
<text x="50.4" y="30.5">PIN3</text>
<text x="90.5" y="33.3">+3.3V</text>
<text x="121.6" y="31.9">F17</text>
<text x="125" y="34.2">3544-2</text>
<text x="156.8" y="31.8">DMP3056L</text>
<text x="168" y="31.3">VCC</text>
<text x="185" y="33.1">VCC</text>
<text x="191.6" y="31.4">+5V</text>
<text x="208.2" y="32.3">J23</text>
<text x="208.5" y="34.6">VIN Voltage</text>
<text x="218.7" y="35.8">Universe5V</text>
<text x="222.4" y="33.3">U2</text>
<text x="235.6" y="34">+5V</text>
<text x="55.6" y="40.1">GND</text>
<text x="142.7" y="37.7">J28</text>
<text x="171.3" y="38.4">D1</text>
<text x="171.9" y="40.8">Zener 10V</text>
<text x="218.7" y="40.9">IN</text>
<text x="224.6" y="40.9">OUT</text>
<text x="259.7" y="36.7">D4</text>
<text x="259.9" y="39">5V LED</text>
<text x="29.8" y="45.8">+3.3V</text>
<text x="79.4" y="44.6">GND</text>
<text x="142" y="42.9">VIN Select</text>
<text x="163.4" y="45.9">R14</text>
<text x="203.7" y="46.5">220uF</text>
<text x="205.2" y="44.2">C1</text>
<text x="224.2" y="45.1" transform="rotate(-90 224.2 45.1)">GND</text>
<text x="225.9" y="44.7">EN</text>
<text x="240" y="43.5">C2</text>
<text x="240.3" y="45.8">100uF</text>
<text x="258.5" y="44.2">R3</text>
<text x="258.7" y="46.5">120</text>
<text x="31.8" y="51">SolderJumper_3_Open</text>
<text x="39.6" y="48.7">PIN4</text>
<text x="44.8" y="50.2">GND</text>
<text x="78.3" y="51.8">GPIO</text>
<text x="79" y="49.5">J19</text>
<text x="163.5" y="48.3">100K</text>
<text x="210" y="52.9">GND</text>
<text x="221.7" y="52.9">GND</text>
<text x="235" y="52.9">GND</text>
<text x="254.7" y="53.5">GND</text>
<text x="159.5" y="55.3">GND</text>
<text x="32.7" y="69.7">Aux Pwr</text>
<text x="34.8" y="67.4">J27</text>
<text x="91.1" y="66.1">GND</text>
<text x="158" y="71.4">R4</text>
<text x="165.8" y="70.2">D5</text>
<text x="186.7" y="71.2">R5</text>
<text x="194.5" y="70">D6</text>
<text x="231.1" y="71">H4</text>
<text x="112.5" y="72.6">F18</text>
<text x="115.8" y="74.9">3544-2</text>
<text x="158" y="73.8">1K</text>
<text x="162.9" y="72.5">VIN1 LED</text>
<text x="186.7" y="73.5">1K</text>
<text x="191.7" y="72.3">VIN2 LED</text>
<text x="231.5" y="73.7">MountingHole</text>
<text x="37.4" y="79.8">GND</text>
<text x="168.7" y="81.1">GND</text>
<text x="197.4" y="80.8">GND</text>
<text x="231.6" y="78.5">H5</text>
<text x="232" y="81.2">MountingHole</text>
<text x="231" y="86.7">H3</text>
<text x="231.3" y="89.5">MountingHole</text>
<text x="230.5" y="94.3">H1</text>
<text x="41.6" y="100.3">GND</text>
<text x="95.7" y="101.1">SW3</text>
<text x="115.8" y="101.2">SW2</text>
<text x="127" y="101.2">SW1</text>
<text x="149.2" y="101.2">SW4</text>
<text x="230.7" y="101.7">H2</text>
<text x="230.8" y="97.1">MountingHole</text>
<text x="67.8" y="106.9">PWR BTN</text>
<text x="73" y="103.6">SW5</text>
<text x="90.6" y="104.4">Down BTN</text>
<text x="115.8" y="103.6">Up BTN</text>
<text x="124.1" y="104.4">Left BTN</text>
<text x="148.3" y="104.4">Right BTN</text>
<text x="231.1" y="104.5">MountingHole</text>
<text x="77.9" y="113.4">GND</text>
<text x="100.7" y="110.8">GND</text>
<text x="110.9" y="110.8">GND</text>
<text x="131.9" y="110.9">GND</text>
<text x="140.9" y="110.3">GND</text>
<text x="41.8" y="117.8">GND</text>
<text x="255.3" y="118.8">J24</text>
<text x="244.1" y="124.5">GND</text>
<text x="249.1" y="121.1">Expansion Header</text>
<text x="265.6" y="124.2">GND</text>
<text x="244.5" y="126.5">+5V</text>
<text x="265.9" y="127.2">+5V</text>
<text x="46.5" y="135.6">R12</text>
<text x="46.5" y="137.9">10K</text>
<text x="72.9" y="136.3">BeagleBone</text>
<text x="98.8" y="136.3">Output 1-8</text>
<text x="124.3" y="136.3">Output 9-16</text>
<text x="148.8" y="136.3">Serial</text>
<text x="191.7" y="136.3">C6</text>
<text x="198.5" y="135.2">+3.3V</text>
<text x="211.9" y="134.2">+3.3V</text>
<text x="187.5" y="141.6">GND</text>
<text x="190.6" y="138.3">0.1uF</text>
<text x="206.7" y="143.4">4.7K</text>
<text x="207.4" y="140.8">R6</text>
<text x="216.8" y="143.4">4.7K</text>
<text x="217.6" y="140.8">R7</text>
<text x="35.9" y="144.4">R11</text>
<text x="36" y="146.9">100</text>
<text x="46.5" y="145.8">R13</text>
<text x="46.6" y="148.1">680</text>
<text x="193.3" y="148.2">A0</text>
<text x="201" y="149.3" transform="rotate(-90 201 149.3)">VCC</text>
<text x="203.8" y="148.2">SDA</text>
<text x="244.1" y="149.9">GND</text>
<text x="265.6" y="149.6">GND</text>
<text x="42.6" y="155.1">GND</text>
<text x="182.2" y="152.5">24L256</text>
<text x="184.8" y="150.2">U6</text>
<text x="193.3" y="150.7">A1</text>
<text x="193.3" y="153.3">A2</text>
<text x="201" y="154.7" transform="rotate(-90 201 154.7)">GND</text>
<text x="204" y="150.7">SCL</text>
<text x="204.7" y="153.3">WP</text>
<text x="241.8" y="152.3">+3.3V</text>
<text x="188.4" y="157.7">GND</text>
<text x="208.7" y="157.7">GND</text>
<text x="198.6" y="162.8">GND</text>
<text x="46.2" y="172.8">R9</text>
<text x="71.4" y="171.9">Diff</text>
<text x="46.3" y="175.1">10K</text>
<text x="35.5" y="181.6">R8</text>
<text x="35.7" y="184.1">100</text>
<text x="46.3" y="183">R10</text>
<text x="46.4" y="185.3">680</text>
<text x="42.4" y="192.3">GND</text>
</g>
<text font-size="1.8" fill="#008400" x="140.7" y="34.8">VIN_Fuse</text>
<g font-size="1.8">
<text x="152.5" y="34.8">VIN</text>
<text x="36.6" y="41.1">Pin4</text>
<text x="45.6" y="38.6">Pin3</text>
<text x="208" y="40">12V</text>
<text x="39.2" y="72">VIN</text>
</g>
<g font-size="1.8" fill="#848400">
<text x="73.7" y="162.5">File: BeagleBone.kicad_sch</text>
<text x="98.9" y="162.5">File: Output1_8.kicad_sch</text>
<text x="124.4" y="162.5">File: Output9_16.kicad_sch</text>
<text x="149.6" y="162.5">File: Serial.kicad_sch</text>
<text x="72.2" y="190.5">File: Diff.kicad_sch</text>
</g>
<g font-size="1.4" fill="#840000">
<text x="114.8" y="34.8">1_1</text>
<text x="116.3" y="34.8">2</text>
<text x="137.6" y="34.8">2_1</text>
<text x="139.2" y="34.8">2</text>
<text x="105.6" y="75.6">1_1</text>
<text x="107.2" y="75.6">2</text>
<text x="128.5" y="75.6">2_1</text>
<text x="130.1" y="75.6">2</text>
</g>
</svg>
